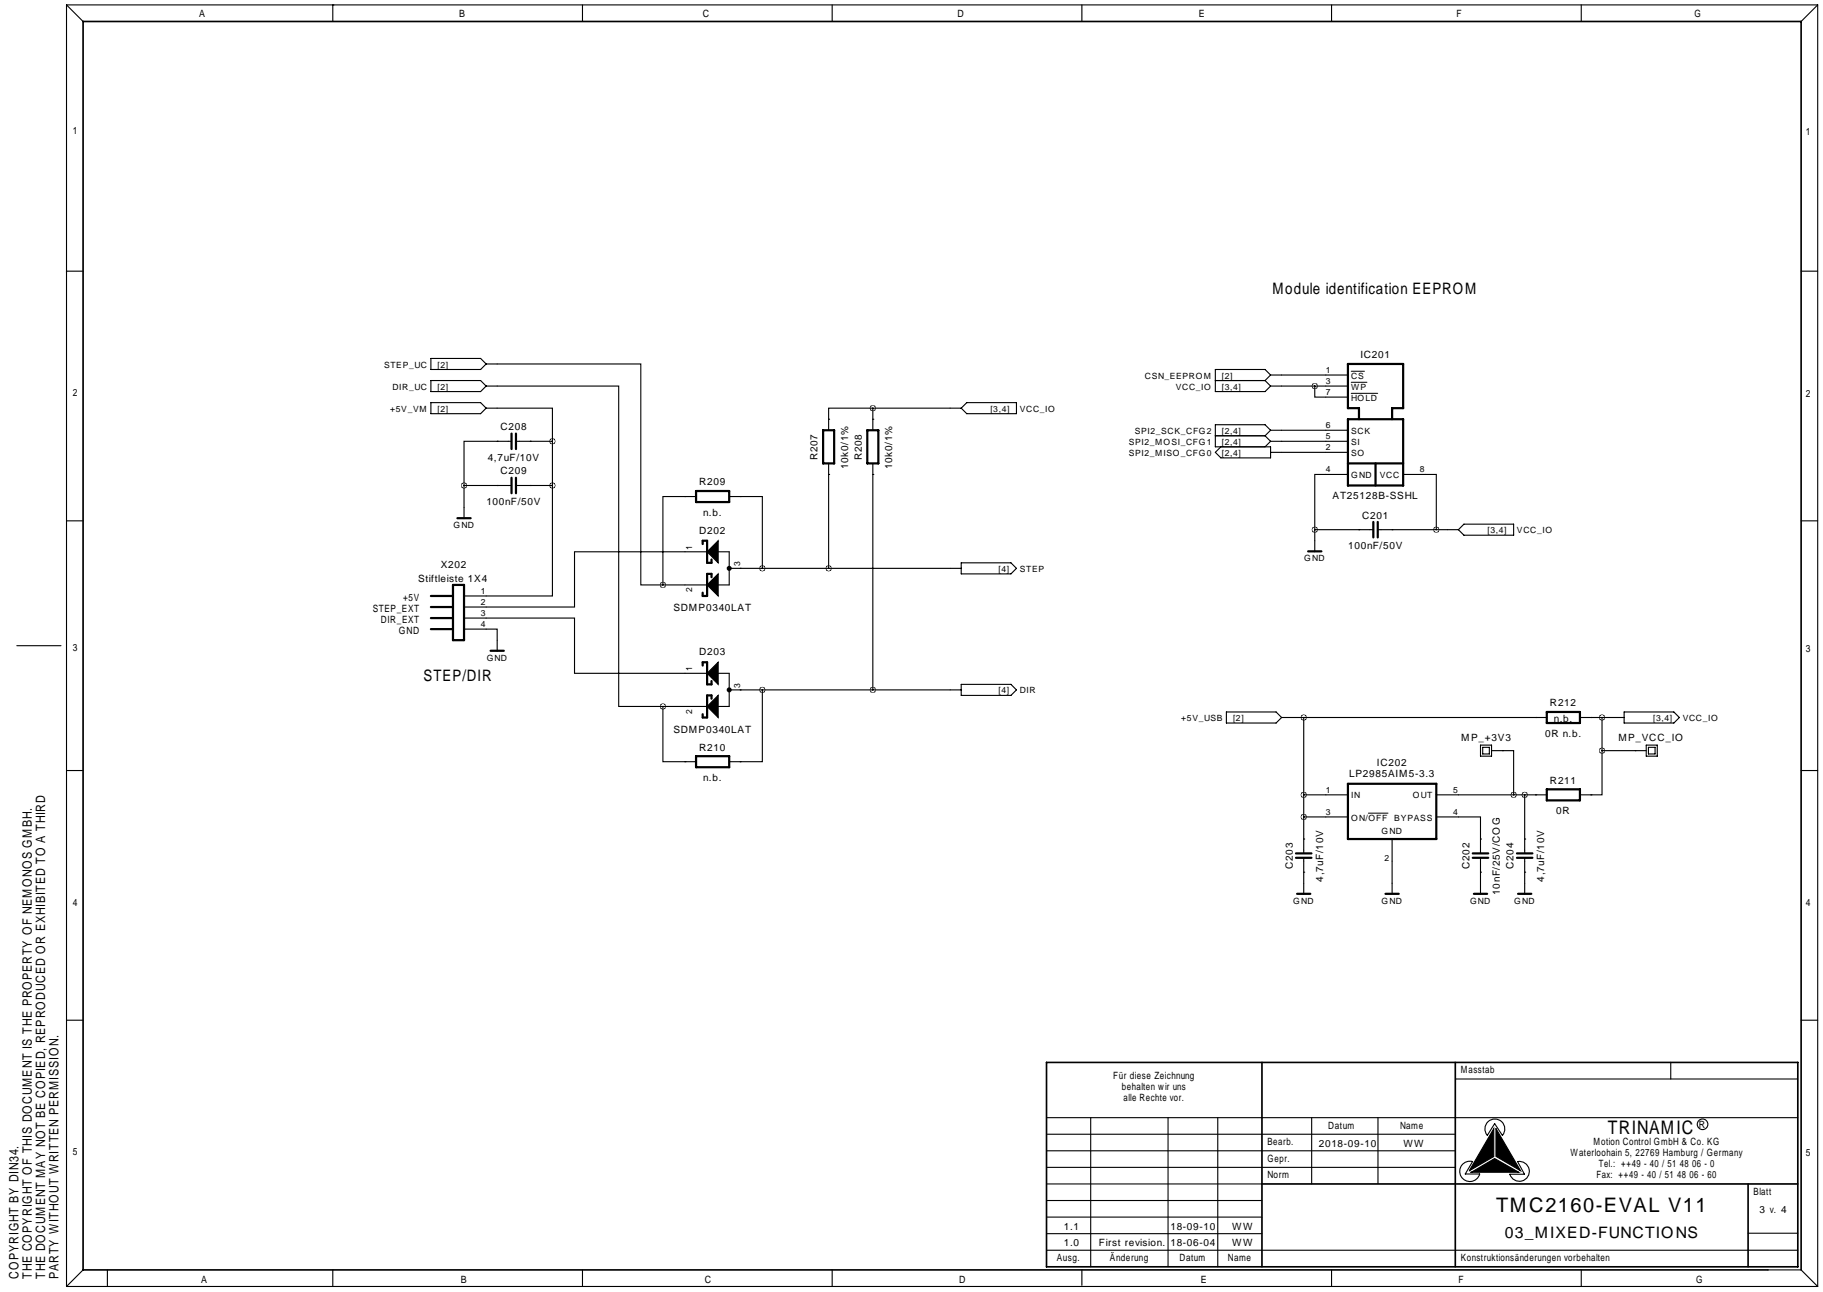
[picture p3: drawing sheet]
<svg xmlns="http://www.w3.org/2000/svg" width="419mm" height="297mm" viewBox="0 0 419 297" stroke-linecap="round" stroke-linejoin="round" font-family="sans-serif">
<g fill="none" stroke="#000" stroke-width=".25">
<path d="M15.3 1.1h402.6M15.3 1.1v294.7M15.3 1.1l3.8 3.8M76.5 1.1v3.8M133.9 1.1v3.8M191.3 1.1v3.8M248.7 1.1v3.8M306.1 1.1v3.8M363.5 1.1v3.8M417.9 1.1l-3.8 3.8M417.9 1.1v294.7M15.3 62.3h3.8"/>
<path d="M414.1 62.3h3.8M99.1 87.5h11.4l1.3 1.3-1.3 1.2h-11.4zM99.1 82.4h11.4l1.3 1.3-1.3 1.2h-11.4zM99.1 92.6h11.4l1.3 1.2-1.3 1.3h-11.4zM111.8 88.8h30.4v73.6h10.2M111.8 83.7h35.5v50.8h5.1M111.8 93.8h15.2v7.7M190.5 96.4h.1M190.5 96.4v2.5M200.7 96.4h.1M200.7 93.8h-10.2v2.6M200.7 93.8v5.1"/>
<path d="M200.7 93.8h20.3M222.2 92.6h11.5v2.5h-11.5l-1.2-1.3zM279.4 87.5h11.4M290.8 87.5l1.3 1.3M292.1 86.2h17.8M292.1 88.8h17.8M292.1 98.9h17.8M292.1 86.2l-1.3 1.3M292.1 86.2l-1.3-1.3h-11.4v5.1h11.4l1.3-1.2M292.1 98.9l-1.3-1.3h-11.4v5.1h12.7v2.6h-11.4l-1.3-1.3 1.3-1.3M292.1 98.9l-1.3 1.3M302.3 88.8v2.5h7.6"/>
<path d="M15.3 119.7h3.8M106.7 111.6h10.9M106.7 111.6v7.6M114.3 101.5h.1M114.3 111.6h.1M114.3 101.5h-7.6v10.1M114.3 101.5h3.3M118.6 101.5h8.4M118.6 111.6h8.4M121.9 101.5h.1M121.9 111.6h.1M127 111.6v25.4h-20.3"/>
<path d="M127 101.5v10.1M157.5 114.2h.1M157.5 114.2h-5.1v20.3M157.5 114.2h2.5M167.6 114.2h2.6M170.2 114.2h.1M170.2 114.2h5.1v16.5M190.5 109.1h.1M190.5 106.5v24.2M200.7 109.1h.1M200.7 106.5v52.1M279.4 100.2h11.4"/>
<path d="M290.8 100.2l1.3 1.3M292.1 101.5h17.8M292.1 104h17.8M292.1 101.5l-1.3 1.2M309.9 109.1h-7.6v12.7M322.6 109.1h7.6v12.7M414.1 119.7h3.8M152.4 134.5h10.2M162.6 126.9h-30.5v12.7h-25.4M165.1 126.9h2.5v7.6h-2.5M167.6 130.7h53.4M170.2 130.7h.1"/>
<path d="M221 129.4h11.4l1.3 1.3-1.3 1.2h-11.4zM302.3 121.8h13.4M302.3 121.8v5.1M312.4 121.8h.1M316.7 121.8h18.6M320 121.8h.1M336.5 120.5h11.5v2.5h-11.5l-1.2-1.2zM3.9 148.4h10.1M106.7 144.6h7.6v5.1M106.7 142.1h25.4v12.7h30.5M165.1 154.8h2.5v7.6h-2.5M167.6 158.6h53.4"/>
<path d="M170.2 158.6h.1M175.3 158.6v16.5h-5.1M221 157.3h11.4l1.3 1.3-1.3 1.3h-11.4zM15.3 177.2h3.8M152.4 162.4v12.7h5.1M152.4 162.4h10.2M157.5 175.1h.1M157.5 175.1h2.5M167.6 175.1h2.6M170.2 175.1h.1M281.9 163.7h11.5l1.2 1.3-1.2 1.2h-11.5zM294.6 165h61"/>
<path d="M299.7 165v31.2M340.4 171.3h2.5v2.5h-2.5zM340.9 171.8h1.5v1.5h-1.5zM342.9 172.6h2.5M345.4 172.6h.1M345.4 172.6h2.6v10.1M353.1 165h.1M363.2 165h10.2M365.8 165h.1M368.3 172.6v10.1h-2.5M368.3 172.6h10.2M368.3 165v7.6"/>
<path d="M373.4 163.7h11.4l1.3 1.3-1.3 1.2h-11.4zM375.9 172.6h.1M378.5 171.3h2.5v2.5h-2.5zM379 171.8h1.5v1.5h-1.5zM414.1 177.2h3.8M299.7 192.9h.1M299.7 187.8h10.2M299.7 182.7h10.2M299.7 197.2v8.4M320 192.9v12.7M330.2 187.8h10.2v5.1M330.2 182.7h25.4"/>
<path d="M340.4 192.9h.1M340.4 192.9v3.3M340.4 197.2v8.4M350.5 192.9h.1M350.5 182.7v13.5M350.5 197.2v8.4M353.1 182.7h.1M363.2 182.7h2.6M365.8 182.7h.1M299.7 200.5h.1M340.4 200.5h.1M350.5 200.5h.1"/>
<path d="M15.3 234.6h3.8M414.1 234.6h3.8M240.6 257h172.7M250.7 257v34.2M268.5 257v34.2M280 257v34.2M301.5 257v15.2M316.8 257v15.2M334.6 248.1h78.7M384.1 244.3v3.8M240.6 260.8h94M240.6 264.6h94"/>
<path d="M240.6 268.4h94M240.6 272.2h49.5M240.6 276h49.5M240.6 279.8h49.5M338.5 267.1l-1.6 2.8h3.3M338.6 267.1a2.34 2.34 0 0 0-2.9 1.6 2.34 2.34 0 0 0 1.6 2.9 2.34 2.34 0 0 0 2.9-1.7M341.9 261a2.29 2.29 0 0 1 .2-3.1 2.29 2.29 0 0 1 3.1 0 2.29 2.29 0 0 1 .2 3.1M341.9 261l1.7-2.7 1.8 2.7M348.9 267a2.29 2.29 0 0 1 2.6 1.8 2.29 2.29 0 0 1-1.6 2.7 2.29 2.29 0 0 1-2.8-1.5h3.4l-1.6-2.9M15.3 295.8h402.6M19.1 292l-3.8 3.8M24.7 292v3.8"/>
<path d="M76.5 292v3.8M133.9 292v3.8M191.3 292v3.8M240.6 283.6h49.5M240.6 287.4h172.7M248.7 292v3.5M306.1 292v3.8M363.5 292v3.8M401.9 283.5h11.4M406.4 292h7.7l3.8 3.8"/>
<circle cx="391.4" cy="258.5" r="1.22"/>
</g>
<path d="M240.6 244.3h172.7v46.9h-172.7zM290.1 244.3v46.9M334.6 244.3v46.9M290.1 272.2h123.2M401.9 272.2v19M406.5 292h-387.4v-287.1h395v287.1" fill="none" stroke="#000" stroke-width=".38"/>
<g fill="none" stroke="#000" stroke-width=".51">
<path d="M117.6 99.7v3.5M118.6 99.7v3.5M189.2 98.9h2.6v7.6h-2.6zM199.4 98.9h2.5v7.6h-2.5zM309.9 96.4h12.7v15.2h-12.7zM312.4 96.4v-2.6h-2.5v-10.1h12.7v10.1h-2.6v2.6M105.2 119.1h3M117.6 109.8v3.6M118.6 109.8v3.6M160 112.9h7.6v2.5h-7.6zM309.9 106.5h12.7M316.2 106.5v5.1"/>
<path d="M99.1 137h5M99.1 139.6h5M104.1 134.5h2.6v12.7h-2.6zM161.5 125.1v-.8h1.1v5.1h1v-.8M163.6 132.7v-.8h-1v5.1h-1.1v-.7M300.7 126.8h3.1M315.7 120v3.6M316.7 120v3.6M99.1 142.1h5M99.1 144.6h5M112.8 149.6h3M161.5 153v-.7h1.1v5h1v-.7"/>
<path d="M160 173.8h7.6v2.6h-7.6zM163.6 160.6v-.7h-1v5.1h-1.1v-.8M355.6 163.7h7.6v2.5h-7.6zM297.9 197.2h3.6M297.9 196.2h3.6M309.9 180.2h20.3v12.7h-20.3zM338.6 197.2h3.5M338.6 196.2h3.5M348.7 197.2h3.6M348.7 196.2h3.6M355.6 181.5h7.6v2.5h-7.6zM298.2 205.5h3"/>
<path d="M318.5 205.5h3.1M338.8 205.5h3.1M349 205.5h3"/>
</g>
<path d="M310.6 85.4h3.1M310.6 87.9h3.7M310.6 90.4h6.1M314.6 187h4.5" fill="none" stroke="#000" stroke-width=".23"/>
<path d="M165.1 124.3v5.1l-2.5-2.5zM162.6 134.5l2.5-2.6v5.1zM162.6 154.8l2.5-2.5v5zM162.6 162.4l2.5-2.5v5.1zM343.9 259.5l5.7 9.6-5.7-3.3zM343.4 259.5v6.4l-5.6 3.2zM338.2 269.5l5.4-3.1 5.5 3.1z" fill="#000" stroke="#000" stroke-width=".25"/>
<g fill="none" stroke="#000" stroke-width=".63">
<circle cx="167.6" cy="130.7" r=".25"/>
<circle cx="167.6" cy="158.6" r=".25"/>
</g>
<path d="M302.2 121.8a.05 .05 0 0 0 .1 0 .05 .05 0 0 0-.1 0zM302.2 88.8a.05 .05 0 0 0 .1 0 .05 .05 0 0 0-.1 0zM299.7 187.8a.05 .05 0 0 0 .1 0 .05 .05 0 0 0-.1 0zM299.7 182.7a.05 .05 0 0 0 .1 0 .05 .05 0 0 0-.1 0zM200.6 93.8a.05 .05 0 0 0 .1 0 .05 .05 0 0 0-.1 0zM200.6 158.6a.05 .05 0 0 0 .1 0 .05 .05 0 0 0-.1 0zM175.2 158.6a.05 .05 0 0 0 .1 0 .05 .05 0 0 0-.1 0zM175.2 130.7a.05 .05 0 0 0 .1 0 .05 .05 0 0 0-.1 0zM106.6 111.6a.05 .05 0 0 0 .1 0 .05 .05 0 0 0-.1 0zM299.7 165a.05 .05 0 0 0 .1 0 .05 .05 0 0 0-.1 0zM350.5 182.7a.05 .05 0 0 0 .1 0 .05 .05 0 0 0-.1 0zM347.9 182.7a.05 .05 0 0 0 .1 0 .05 .05 0 0 0-.1 0z" fill="#000" stroke="#000" stroke-width="1.3"/>
<text font-size="4.6" x="343.9" y="278.6">TMC2160-EVAL V11</text>
<text font-size="4.3" x="369.7" y="260.7">TRINAMIC</text>
<g font-size="3.6">
<text x="292.5" y="67.6">Module identification EEPROM</text>
<text x="97.4" y="156.5">STEP/DIR</text>
<text x="346" y="284.6">03_MIXED-FUNCTIONS</text>
</g>
<g font-size="3">
<text x="4.3" y="294" transform="rotate(-90 4.3 294)">COPYRIGHT BY DIN34.</text>
<text x="7.3" y="294" transform="rotate(-90 7.3 294)">THE COPYRIGHT OF THIS DOCUMENT IS THE PROPERTY OF NEMONOS GMBH.</text>
<text x="10.4" y="294" transform="rotate(-90 10.4 294)">THE DOCUMENT MAY NOT BE COPIED, REPRODUCED OR EXHIBITED TO A THIRD</text>
<text x="13.4" y="294" transform="rotate(-90 13.4 294)">PARTY WITHOUT WRITTEN PERMISSION.</text>
</g>
<g font-size="2.3">
<text x="45.8" y="4">A</text>
<text x="105.6" y="4">B</text>
<text x="161.6" y="4">C</text>
<text x="220.1" y="4">D</text>
<text x="275.6" y="4">E</text>
<text x="334.9" y="4">F</text>
<text x="389.5" y="4">G</text>
<text x="16.7" y="30.8">1</text>
<text x="415.2" y="31">1</text>
<text x="312.8" y="82.4">IC201</text>
<text x="16.7" y="91.1">2</text>
<text x="415.2" y="91.3">2</text>
<text x="115" y="98.9">C208</text>
<text x="112.1" y="105.9">4,7uF/10V</text>
<text x="188" y="105.8" transform="rotate(-90 188 105.8)">R207</text>
<text x="195" y="107.9" transform="rotate(-90 195 107.9)">10k0/1%</text>
<text x="198.1" y="105.8" transform="rotate(-90 198.1 105.8)">R208</text>
<text x="205.1" y="107.9" transform="rotate(-90 205.1 107.9)">10k0/1%</text>
<text x="115" y="109.1">C209</text>
<text x="160.8" y="111.6">R209</text>
<text x="111.8" y="116.1">100nF/50V</text>
<text x="161.7" y="118.6">n.b.</text>
<text x="306.3" y="114.8">AT25128B-SSHL</text>
<text x="313.2" y="119.2">C201</text>
<text x="160.8" y="122.7">D202</text>
<text x="101.3" y="130.5">X202</text>
<text x="309.9" y="126.2">100nF/50V</text>
<text x="96.1" y="133.9">Stiftleiste 1X4</text>
<text x="85.7" y="140.6">STEP_EXT</text>
<text x="87.6" y="143.2">DIR_EXT</text>
<text x="92.7" y="138.1">+5V</text>
<text x="154.8" y="140.5">SDMP0340LAT</text>
<text x="16.7" y="149.7">3</text>
<text x="91.7" y="145.7">GND</text>
<text x="415.2" y="149.9">3</text>
<text x="160.8" y="150.7">D203</text>
<text x="356.3" y="162.4">R212</text>
<text x="357.3" y="165.9">n.b.</text>
<text x="154.8" y="168.5">SDMP0340LAT</text>
<text x="160.8" y="172.6">R210</text>
<text x="335.9" y="170.3">MP_+3V3</text>
<text x="355.2" y="169.4">0R n.b.</text>
<text x="372.1" y="170.3">MP_VCC_IO</text>
<text x="161.7" y="179.6">n.b.</text>
<text x="310.2" y="178.6">LP2985AIM5-3.3</text>
<text x="316.6" y="176.1">IC202</text>
<text x="356.3" y="180.2">R211</text>
<text x="357.8" y="187.2">0R</text>
<text x="297.2" y="199.8" transform="rotate(-90 297.2 199.8)">C203</text>
<text x="304.2" y="202.7" transform="rotate(-90 304.2 202.7)">4,7uF/10V</text>
<text x="337.8" y="199.8" transform="rotate(-90 337.8 199.8)">C202</text>
<text x="348" y="199.8" transform="rotate(-90 348 199.8)">C204</text>
<text x="355" y="202.7" transform="rotate(-90 355 202.7)">4,7uF/10V</text>
<text x="16.7" y="208.2">4</text>
<text x="344.8" y="205.7" transform="rotate(-90 344.8 205.7)">10nF/25V/COG</text>
<text x="415.2" y="208.4">4</text>
<text x="255.9" y="248.1">Für diese Zeichnung</text>
<text x="257.9" y="250.6">behalten wir uns</text>
<text x="335.8" y="246.8">Masstab</text>
<text x="258.3" y="253.1">alle Rechte vor.</text>
<text x="291.4" y="263.3">Bearb.</text>
<text x="303.2" y="263.7">2018-09-10</text>
<text x="305.4" y="259.5">Datum</text>
<text x="321.9" y="259.5">Name</text>
<text x="322.6" y="263.7">WW</text>
<text x="366.3" y="263.3">Motion Control GmbH &amp; Co. KG</text>
<text x="390.6" y="259.4">R</text>
<text x="16.7" y="265.5">5</text>
<text x="291.4" y="267.1">Gepr.</text>
<text x="361" y="265.8">Waterloohain 5, 22769 Hamburg / Germany</text>
<text x="367.5" y="268.3">Tel.: ++49 - 40 / 51 48 06 - 0</text>
<text x="415.2" y="265.7">5</text>
<text x="291.4" y="270.9">Norm</text>
<text x="367" y="270.9">Fax: ++49 - 40 / 51 48 06 - 60</text>
<text x="403.1" y="274.7">Blatt</text>
<text x="404.5" y="278.9">3 v. 4</text>
<text x="244.6" y="286.6">1.0</text>
<text x="244.6" y="282.8">1.1</text>
<text x="252.7" y="286.6">First revision.</text>
<text x="269.1" y="286.6">18-06-04</text>
<text x="269.1" y="282.8">18-09-10</text>
<text x="283.3" y="286.6">WW</text>
<text x="283.3" y="282.8">WW</text>
<text x="243" y="290">Ausg.</text>
<text x="255.2" y="290">Änderung</text>
<text x="271.2" y="290">Datum</text>
<text x="282.3" y="290">Name</text>
<text x="335.8" y="290">Konstruktionsänderungen vorbehalten</text>
<text x="46.2" y="294.9">A</text>
<text x="106" y="294.9">B</text>
<text x="162" y="294.9">C</text>
<text x="220.5" y="294.9">D</text>
<text x="276" y="294.9">E</text>
<text x="335.3" y="294.9">F</text>
<text x="389.9" y="294.9">G</text>
</g>
<g font-size="2">
<text x="88.3" y="84.5">STEP_UC</text>
<text x="90.2" y="89.6">DIR_UC</text>
<text x="100.6" y="84.5">[2]</text>
<text x="100.6" y="89.6">[2]</text>
<text x="263.2" y="87">CSN_EEPROM</text>
<text x="270.3" y="89.6">VCC_IO</text>
<text x="280.9" y="87">[2]</text>
<text x="280.9" y="89.6">[3,4]</text>
<text x="304.8" y="85.7">1</text>
<text x="304.8" y="88.3">3</text>
<text x="310.6" y="87">CS</text>
<text x="310.6" y="89.6">WP</text>
<text x="89.7" y="94.7">+5V_VM</text>
<text x="100.6" y="94.7">[2]</text>
<text x="227.7" y="94.7">[3,4]</text>
<text x="234.4" y="94.7">VCC_IO</text>
<text x="304.8" y="90.8">7</text>
<text x="310.6" y="92.1">HOLD</text>
<text x="260.9" y="99.7">SPI2_SCK_CFG2</text>
<text x="280.9" y="99.7">[2,4]</text>
<text x="304.8" y="98.4">6</text>
<text x="304.8" y="101">5</text>
<text x="310.6" y="99.7">SCK</text>
<text x="259.5" y="102.3">SPI2_MOSI_CFG1</text>
<text x="259.5" y="104.8">SPI2_MISO_CFG0</text>
<text x="280.9" y="102.3">[2,4]</text>
<text x="280.9" y="104.8">[2,4]</text>
<text x="304.8" y="103.5">2</text>
<text x="310.6" y="102.3">SI</text>
<text x="310.6" y="104.8">SO</text>
<text x="304.8" y="108.6">4</text>
<text x="310.6" y="109.9">GND</text>
<text x="317.2" y="109.9">VCC</text>
<text x="326.4" y="108.6">8</text>
<text x="104.3" y="121.4">GND</text>
<text x="342" y="122.6">[3,4]</text>
<text x="348.7" y="122.6">VCC_IO</text>
<text x="159.1" y="126.4" transform="rotate(-90 159.1 126.4)">1</text>
<text x="170.2" y="130.2" transform="rotate(-90 170.2 130.2)">3</text>
<text x="229.6" y="131.5">[4]</text>
<text x="234.4" y="131.5">STEP</text>
<text x="299.8" y="129">GND</text>
<text x="110.5" y="136.5">1</text>
<text x="159.1" y="136.2" transform="rotate(-90 159.1 136.2)">2</text>
<text x="110.5" y="139.1">2</text>
<text x="110.5" y="141.6">3</text>
<text x="110.5" y="144.1">4</text>
<text x="111.9" y="151.9">GND</text>
<text x="159.1" y="154.3" transform="rotate(-90 159.1 154.3)">1</text>
<text x="170.2" y="158.1" transform="rotate(-90 170.2 158.1)">3</text>
<text x="229.6" y="159.4">[4]</text>
<text x="234.4" y="159.4">DIR</text>
<text x="159.1" y="164.1" transform="rotate(-90 159.1 164.1)">2</text>
<text x="271.5" y="165.8">+5V_USB</text>
<text x="283.5" y="165.8">[2]</text>
<text x="380.1" y="165.8">[3,4]</text>
<text x="386.8" y="165.8">VCC_IO</text>
<text x="304.8" y="182.2">1</text>
<text x="310.6" y="183.6">IN</text>
<text x="324.8" y="183.6">OUT</text>
<text x="334.1" y="182.2">5</text>
<text x="304.8" y="187.3">3</text>
<text x="310.6" y="188.6">ON/OFF</text>
<text x="317.6" y="191.6">GND</text>
<text x="320.5" y="188.6">BYPASS</text>
<text x="334.1" y="187.3">4</text>
<text x="318.3" y="198">2</text>
<text x="297.3" y="207.7">GND</text>
<text x="317.6" y="207.7">GND</text>
<text x="337.9" y="207.7">GND</text>
<text x="348.1" y="207.7">GND</text>
</g>
</svg>
